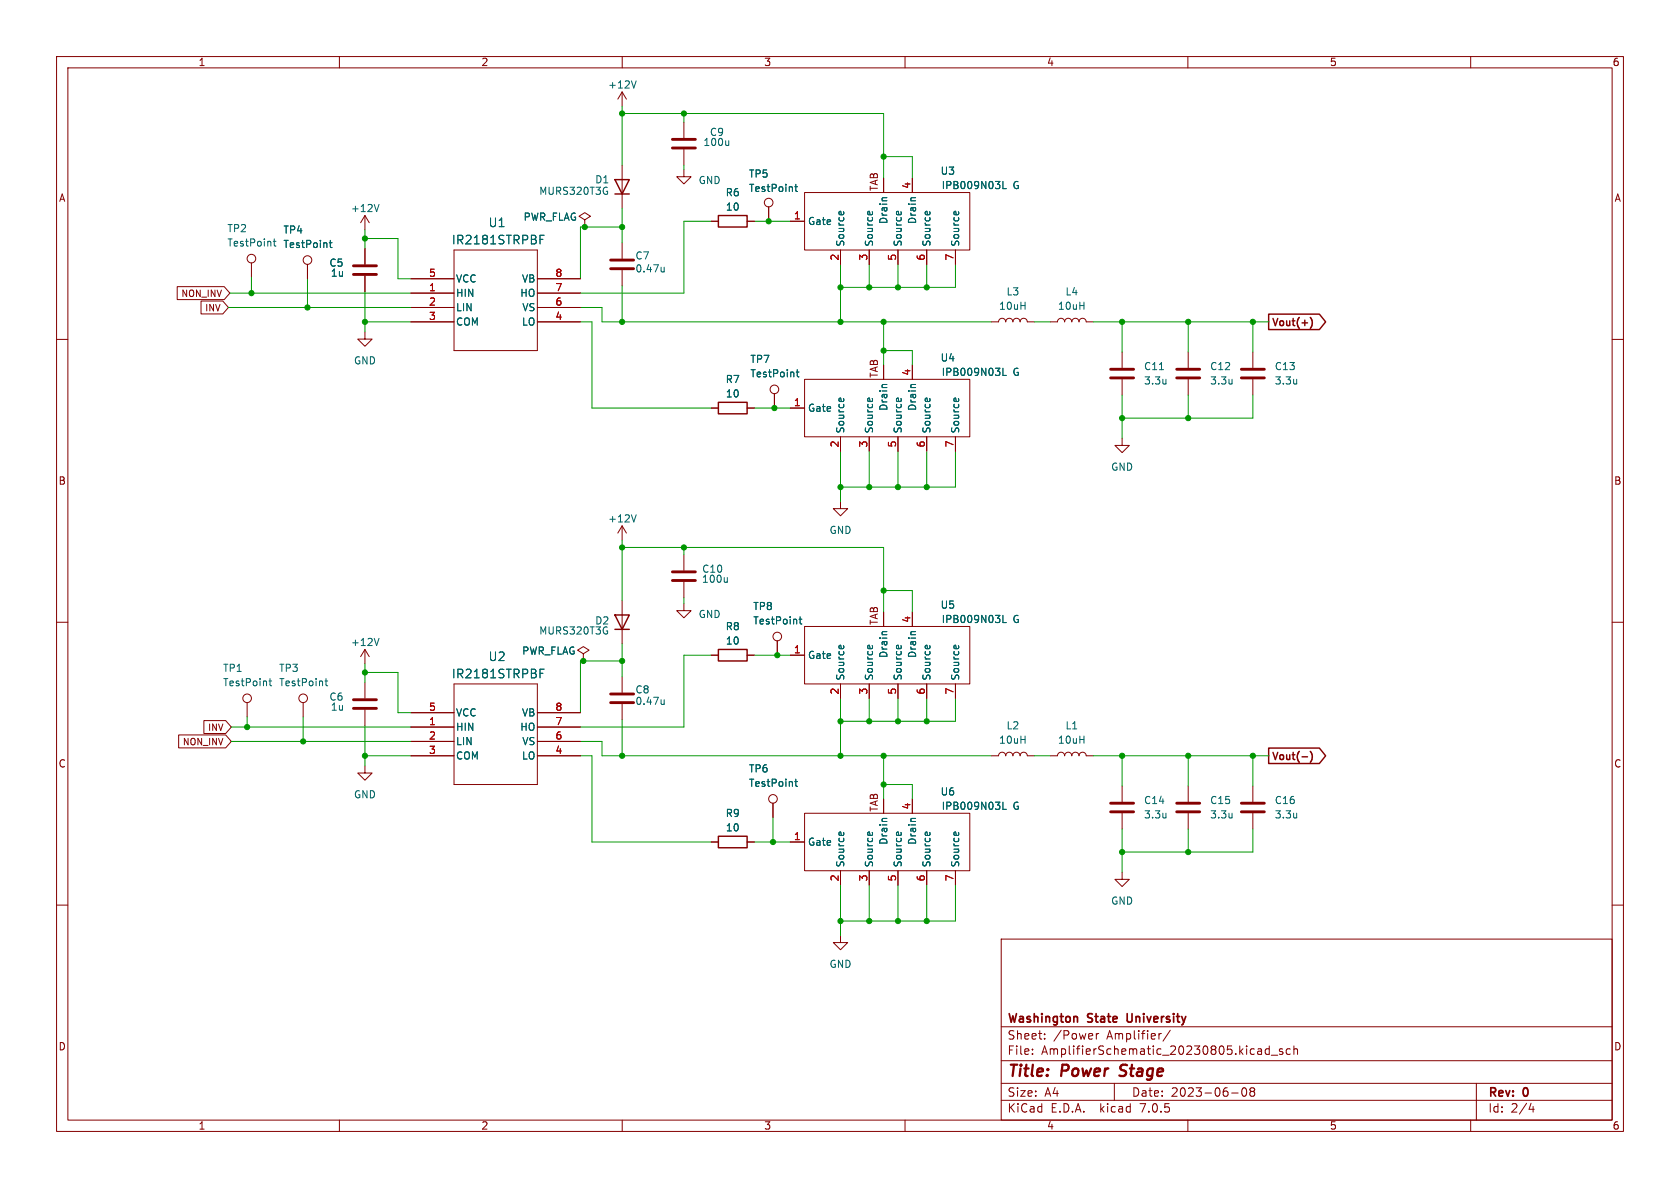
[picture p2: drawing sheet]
<svg xmlns="http://www.w3.org/2000/svg" width="297mm" height="210mm" viewBox="0 0 297 210" stroke-linecap="round" stroke-linejoin="round" font-family="sans-serif">
<g fill="none" stroke="#840000" stroke-width=".18">
<path d="M10 10h277v190h-277zM12 12h273v186h-273zM60 10v2M110 16.3l-.8 1.2M110 16.3v2.5M110 16.3l.7 1.2M110 10v2M160 10v2M210 10v2M260 10v2M64.5 38.1v2.5M64.5 38.1l-.7 1.3"/>
<path d="M64.5 38.1l.8 1.3M103.4 38.9l1-.7-1-.6-1 .6 1 .7v1.2M110 29.2v7.6M120.9 30v1.2h1.3l-1.3 1.3-1.3-1.3h1.3M120.9 21.6v2.8M120.9 26.4v2.8M125.7 39.1h1.3M132.1 39.1h1.2M135.9 36.6v2.5M139.7 39.1h2.5M142.2 34h29.2v10.2h-29.2zM156.2 31.5v2.5"/>
<path d="M161.3 31.5v2.5M10 60h2M31.3 50.7h8.3l1 1.1-1 1.2h-8.3zM35.5 53.2h3.9l1 1.2-1 1.1h-3.9zM44.4 46.5v2.5M54.4 46.7v2.6M64.5 58.7v1.2h1.3l-1.3 1.3-1.3-1.3h1.3M64.5 43.9v2.8M64.5 48.8v2.8M72.6 56.9h7.7M72.6 51.8h7.7M72.6 54.4h7.7"/>
<path d="M72.6 49.3h7.7M80.3 44.2h14.7v17.8h-14.7zM95 56.9h7.6M95 51.8h7.6M95 54.4h7.6M95 49.3h7.6M103.4 40.1h.1M110 42.9v2.8M110 47.8v2.7M148.6 44.2v2.5M153.7 44.2v2.5M158.7 44.2v2.5"/>
<path d="M163.8 44.2v2.5M168.9 44.2v2.5M175.3 56.9h1.2a.64 .64 0 0 1 .7-.6 .64 .64 0 0 1 .6 .6 .64 .64 0 0 1 .6-.6 .64 .64 0 0 1 .7 .6 .64 .64 0 0 1 .6-.6 .64 .64 0 0 1 .6 .6 .64 .64 0 0 1 .7-.6 .64 .64 0 0 1 .6 .6h1.3M185.7 56.9h1.2a.64 .64 0 0 1 .7-.6 .64 .64 0 0 1 .6 .6 .64 .64 0 0 1 .6-.6 .64 .64 0 0 1 .7 .6 .64 .64 0 0 1 .6-.6 .64 .64 0 0 1 .7 .6 .64 .64 0 0 1 .6-.6 .64 .64 0 0 1 .6 .6h1.3M285 60h2M125.7 72.1h1.3M132.1 72.1h1.2M136.9 69.6v2.5M139.7 72.1h2.5M142.2 67.1h29.2v10.1h-29.2zM148.6 77.2v2.6M153.7 77.2v2.6"/>
<path d="M156.2 64.5v2.6M158.7 77.2v2.6M161.3 64.5v2.6M163.8 77.2v2.6M168.9 77.2v2.6M198.4 77.5v1.2h1.2l-1.2 1.3-1.3-1.3h1.3M198.4 62.2v2.8M198.4 67.1v2.8M210.1 62.2v2.8M210.1 67.1v2.8M221.5 62.2v2.8M221.5 67.1v2.8"/>
<path d="M110 93v2.5M110 93l-.8 1.2M110 93l.7 1.2M120.9 98v2.8M148.6 88.6v1.3h1.3l-1.3 1.3-1.3-1.3h1.3M10 110h2M64.5 114.8l-.7 1.3M64.5 114.8v2.5M64.5 114.8l.8 1.3M103.1 115.6l1-.7-1-.6-1 .6 1 .7v1.2M103.1 116.8h.1M110 106.2v7.6"/>
<path d="M110 119.6v2.8M120.9 106.7v1.3h1.3l-1.3 1.2-1.3-1.2h1.3M120.9 102.9v2.8M125.7 115.8h1.3M132.1 115.8h1.2M137.4 113.3v2.5M139.7 115.8h2.5M142.2 110.7h29.2v10.2h-29.2zM156.2 108.2v2.5M161.3 108.2v2.5M285 110h2M31.6 129.9h8.3l1 1.2-1 1.1h-8.3z"/>
<path d="M36 127.4h3.9l1 1.1-1 1.2h-3.9zM43.7 124.2v2.5M53.6 124.2v2.5M64.5 135.4v1.3h1.3l-1.3 1.2-1.3-1.2h1.3M64.5 120.7v2.7M64.5 125.5v2.8M72.6 128.5h7.7M72.6 131.1h7.7M72.6 133.6h7.7M72.6 126h7.7M80.3 120.9h14.7v17.8h-14.7zM95 128.5h7.6"/>
<path d="M95 131.1h7.6M95 133.6h7.6M95 126h7.6M110 124.5v2.8M148.6 120.9v2.5M153.7 120.9v2.5M158.7 120.9v2.5M163.8 120.9v2.5M168.9 120.9v2.5M175.3 133.6h1.2a.64 .64 0 0 1 .7-.6 .64 .64 0 0 1 .6 .6 .64 .64 0 0 1 .6-.6 .64 .64 0 0 1 .7 .6 .64 .64 0 0 1 .6-.6 .64 .64 0 0 1 .6 .6 .64 .64 0 0 1 .7-.6 .64 .64 0 0 1 .6 .6h1.3M185.7 133.6h1.2a.64 .64 0 0 1 .7-.6 .64 .64 0 0 1 .6 .6 .64 .64 0 0 1 .6-.6 .64 .64 0 0 1 .7 .6 .64 .64 0 0 1 .6-.6 .64 .64 0 0 1 .7 .6 .64 .64 0 0 1 .6-.6 .64 .64 0 0 1 .6 .6h1.3M198.4 138.9v2.8"/>
<path d="M210.1 138.9v2.8M221.5 138.9v2.8M10 160h2M125.7 148.8h1.3M132.1 148.8h1.2M136.7 142v2.5M139.7 148.8h2.5M142.2 143.8h29.2v10.1h-29.2zM148.6 153.9v2.6M153.7 153.9v2.6M156.2 141.2v2.6M158.7 153.9v2.6"/>
<path d="M161.3 141.2v2.6M163.8 153.9v2.6M168.9 153.9v2.6M198.4 154.2v1.2h1.2l-1.2 1.3-1.3-1.3h1.3M198.4 143.8v2.8M210.1 143.8v2.8M221.5 143.8v2.8M285 160h2M148.6 165.4v1.2h1.3l-1.3 1.3-1.3-1.3h1.3M177 166h108v32h-108zM60 198v2M110 198v2"/>
<path d="M160 198v2M177 194.5h108M177 191.5h108M177 187.5h108M177 181.5h108M182.5 186.3v.1M182.5 185.5v.1M184.7 183.6v.1M184.7 182.8v.1M193.8 182.7v1M194.2 182.7l-.2 .1-.2 .2M197 191.5v3"/>
<path d="M205.3 182.7l-.3 .1M206.9 182.1l-1.3 2M210 198v2M217.7 193.2h1.2M219.7 192.4l.2-.1a.81 .81 0 0 1 .6 .6 .81 .81 0 0 1-.3 .8l-.2 .1a.81 .81 0 0 1-.3-1.4zM221.2 192.9l-.2-.2 .2-.4 .5 .1 .1 .2-.3 .3M221.2 192.9l-.2 .3v.3l.2 .3 .5-.1 .1-.2-.1-.4-.2-.2M221.2 192.9h.3M222.5 185.4l.5 .1v.9M223 186.3l-.5 .1M223 185.8h-.5M224.4 185.5l-.4-.1-.3 .3v.4l.1 .2h.6"/>
<path d="M224.4 184.9v1.5M224.7 186.5h1.2M226.7 185.5l-.3-.1-.2 .2v.2l.5 .2v.3h-.5M228.1 185.5l-.4-.1-.3 .3v.4l.1 .2h.6M228.7 185.5l.3-.1 .3 .1 .1 .9M228.7 184.9v1.5M260 198v2M261 191.5v6.5M270.7 195l-.4 1.1h.9M271 195.6v1"/>
<circle cx="135.9" cy="35.8" r=".76"/>
<circle cx="44.4" cy="45.7" r=".76"/>
<circle cx="54.4" cy="46" r=".76"/>
<circle cx="136.9" cy="68.8" r=".76"/>
<circle cx="137.4" cy="112.5" r=".76"/>
<circle cx="43.7" cy="123.4" r=".76"/>
<circle cx="53.6" cy="123.4" r=".76"/>
<circle cx="136.7" cy="141.2" r=".76"/>
</g>
<g fill="none" stroke="#006464" stroke-width=".18">
<path d="M112.5 14.3l-.5 1.3M67 36.1l-.4 1.3M107.2 33.8h.2v.4l-.2 .2M128.8 24.9v.8M128.8 25.6l-.1 .1M140.5 33h.5M140.7 32.6v1.1l.3 .2M148.3 37.5l.3-.1 .1 .6M149.1 37.4l.1 .1M153.4 37.5l.3-.1 .1 .6M154.2 37.4v.1M158.5 37.5l.3-.1 .1 .6"/>
<path d="M159.3 37.4v.1M163.6 37.5l.3-.1 .1 .6M164.3 37.4l.1 .1M168.6 37.5l.3-.1 .2 .6M169.4 37.4l.1 .1M177.3 32.1v1.2h.6M48.3 42.7h.5M48.5 42.2v1.1l.3 .2M58.2 42.9h.5M58.4 42.5v1.1l.3 .2M95.5 42.3h.5M95.5 41.6h.7"/>
<path d="M117.4 47.2v.9M117.4 48l-.3 .1M140.8 65.8h.4M140.9 65.3v1.1l.3 .2M148.3 70.6l.3-.2 .1 .6M149.1 70.4l.1 .2M153.4 70.6l.3-.2 .1 .6M154.2 70.4v.2M158.5 70.6l.3-.2 .1 .6M159.3 70.4v.2M163.6 70.6l.3-.2 .1 .6M164.3 70.4l.1 .2"/>
<path d="M168.6 70.6l.3-.2 .2 .6M169.4 70.4l.1 .2M177.3 65.1v1.3h.6M112.5 91l-.5 1.3M47.7 120v1l.3 .2M57.6 120v1l.3 .2M67 112.8l-.4 1.3M95.5 119h.5M95.5 118.3h.7M107.2 111.5h.2v.5l-.2 .1M128.6 102.1v.8M128.6 102.8l-.2 .1"/>
<path d="M141.3 109.5h.5M141.5 109v1.1l.3 .2M148.3 114.2l.3-.1 .1 .6M149.1 114.1l.1 .1M153.4 114.2l.3-.1 .1 .6M154.2 114.1v.1M158.5 114.2l.3-.1 .1 .6M159.3 114.1v.1M163.6 114.2l.3-.1 .1 .6M164.3 114.1l.1 .1M168.6 114.2l.3-.1 .2 .6M169.4 114.1l.1 .1"/>
<path d="M177.3 108.8v1.3h.6M47.5 120.4h.5M57.5 120.4h.4M117.4 123.7v.8M117.4 124.4l-.3 .1M140.5 138.2h.5M140.7 137.7v1.1l.3 .2M148.3 147.3l.3-.2 .1 .6M149.1 147.1l.1 .2M153.4 147.3l.3-.2 .1 .6M154.2 147.1v.2M158.5 147.3l.3-.2 .1 .6"/>
<path d="M159.3 147.1v.2M163.6 147.3l.3-.2 .1 .6M164.3 147.1l.1 .2M168.6 147.3l.3-.2 .2 .6M169.4 147.1l.1 .2M177.3 141.8v1.3h.6"/>
</g>
<g fill="none" stroke="#840000" stroke-width=".51">
<path d="M118.9 26.2h4M118.9 24.6h4M62.5 48.5h4M62.5 47h4M107.9 47.5h4.1M107.9 46h4.1M196.3 66.8h4.1M196.3 65.3h4.1M208 66.8h4.1M208 65.3h4.1M219.5 66.8h4M219.5 65.3h4"/>
<path d="M118.9 102.6h4M118.9 101.1h4M62.5 125.2h4M62.5 123.7h4M107.9 124.2h4.1M107.9 122.7h4.1M196.3 143.5h4.1M196.3 142h4.1M208 143.5h4.1M208 142h4.1M219.5 143.5h4M219.5 142h4"/>
</g>
<g fill="none" stroke="#840000" stroke-width=".25">
<path d="M108.7 31.8h2.6l-1.3 2.5zM108.7 34.3h2.6M127 38.1h5.1v2h-5.1zM224.3 55.5h8.9l1.2 1.4-1.2 1.4h-8.9zM231.6 56.1a1.46 1.46 0 0 1 0 1.9M127 71.1h5.1v2.1h-5.1zM108.7 108.7h2.6l-1.3 2.6zM108.7 111.3h2.6M127 114.8h5.1v2h-5.1zM224.3 132.2h8.9l1.2 1.4-1.2 1.4h-8.9zM230.2 133.8h1M231.6 132.8a1.46 1.46 0 0 1 0 2"/>
<path d="M127 147.8h5.1v2.1h-5.1z"/>
</g>
<g fill="none" stroke="#009600" stroke-width=".18">
<path d="M110 18.8v10.4M110 20.1h46.2v11.4M110 36.8v6.1M120.9 20.1v1.5M120.9 29.2v.8M125.7 39.1h-4.8v12.7h-18.3M133.3 39.1h6.4M156.2 27.7h5.1v3.8M40.4 54.4h32.2M40.6 51.8h32M44.4 49v2.8M54.4 49.3v5.1"/>
<path d="M64.5 56.9h8.1M64.5 40.6v3.3M64.5 51.6v7.1M64.5 42.2h5.9v7.1h2.2M102.6 56.9h2v15.2h21.1M102.6 54.4h3.8v2.5h68.9M110 50.5v6.4M110 40.1h-7.4v9.2M148.6 46.7v10.2M153.7 46.7v4.1M156.2 56.9v7.6M158.7 46.7v4.1"/>
<path d="M163.8 46.7v4.1M168.9 46.7v4.1h-20.3M182.9 56.9h2.8M193.3 56.9h31M198.4 56.9v5.3M210.1 56.9v5.3M221.5 56.9v5.3M133.3 72.1h6.4M148.6 79.8v8.8M153.7 79.8v6.3M156.2 62h5.1v2.5M158.7 79.8v6.3"/>
<path d="M163.8 79.8v6.3M168.9 79.8v6.3h-20.3M198.4 69.9v7.6M210.1 69.9v4M221.5 69.9v4h-23.1M110 96.8h46.2v11.4M110 95.5v10.7M120.9 96.8v1.2M64.5 117.3v3.4M64.5 118.9h5.9v7.1h2.2M110 113.8v5.8M110 116.8h-7.4v9.2"/>
<path d="M120.9 105.7v1M125.7 115.8h-4.8v12.7h-18.3M133.3 115.8h6.4M156.2 104.4h5.1v3.8M40.9 131.1h31.7M40.9 128.5h31.7M43.7 126.7v1.8M53.6 126.7v4.4M64.5 133.6h8.1M64.5 128.3v7.1M102.6 133.6h2v15.2h21.1M102.6 131.1h3.8v2.5h68.9"/>
<path d="M110 127.3v6.3M148.6 123.4v10.2M153.7 123.4v4.1M156.2 133.6v7.6M156.2 138.7h5.1v2.5M158.7 123.4v4.1M163.8 123.4v4.1M168.9 123.4v4.1h-20.3M182.9 133.6h2.8M193.3 133.6h31M198.4 133.6v5.3M210.1 133.6v5.3"/>
<path d="M221.5 133.6v5.3M133.3 148.8h6.4M136.7 144.5v4.3M148.6 156.5v8.9M153.7 156.5v6.3M158.7 156.5v6.3M163.8 156.5v6.3M168.9 156.5v6.3h-20.3M198.4 146.6v7.6M210.1 146.6v4M221.5 146.6v4h-23.1"/>
</g>
<g fill="#009600" stroke="#009600" stroke-width=".18">
<circle cx="120.9" cy="20.1" r=".46"/>
<circle cx="156.2" cy="27.7" r=".46"/>
<circle cx="153.7" cy="50.8" r=".46"/>
<circle cx="148.6" cy="50.8" r=".46"/>
<circle cx="110" cy="56.9" r=".46"/>
<circle cx="110" cy="20.1" r=".46"/>
<circle cx="135.9" cy="39.1" r=".46"/>
<circle cx="148.6" cy="162.8" r=".46"/>
<circle cx="136.7" cy="148.8" r=".46"/>
<circle cx="148.6" cy="127.5" r=".46"/>
<circle cx="137.4" cy="115.8" r=".46"/>
<circle cx="158.7" cy="162.8" r=".46"/>
<circle cx="153.7" cy="162.8" r=".46"/>
<circle cx="158.7" cy="127.5" r=".46"/>
<circle cx="153.7" cy="127.5" r=".46"/>
<circle cx="148.6" cy="133.6" r=".46"/>
<circle cx="156.2" cy="138.7" r=".46"/>
<circle cx="136.9" cy="72.1" r=".46"/>
<circle cx="148.6" cy="56.9" r=".46"/>
<circle cx="156.2" cy="104.4" r=".46"/>
<circle cx="148.6" cy="86.1" r=".46"/>
<circle cx="153.7" cy="86.1" r=".46"/>
<circle cx="158.7" cy="86.1" r=".46"/>
<circle cx="163.8" cy="50.8" r=".46"/>
<circle cx="158.7" cy="50.8" r=".46"/>
<circle cx="156.2" cy="62" r=".46"/>
<circle cx="156.2" cy="56.9" r=".46"/>
<circle cx="110" cy="116.8" r=".46"/>
<circle cx="110" cy="133.6" r=".46"/>
<circle cx="120.9" cy="96.8" r=".46"/>
<circle cx="110" cy="96.8" r=".46"/>
<circle cx="103.1" cy="116.8" r=".46"/>
<circle cx="163.8" cy="86.1" r=".46"/>
<circle cx="163.8" cy="127.5" r=".46"/>
<circle cx="210.1" cy="73.9" r=".46"/>
<circle cx="198.4" cy="73.9" r=".46"/>
<circle cx="198.4" cy="56.9" r=".46"/>
<circle cx="221.5" cy="56.9" r=".46"/>
<circle cx="210.1" cy="56.9" r=".46"/>
<circle cx="210.1" cy="133.6" r=".46"/>
<circle cx="221.5" cy="133.6" r=".46"/>
<circle cx="64.5" cy="56.9" r=".46"/>
<circle cx="103.4" cy="40.1" r=".46"/>
<circle cx="54.4" cy="54.4" r=".46"/>
<circle cx="110" cy="40.1" r=".46"/>
<circle cx="64.5" cy="42.2" r=".46"/>
<circle cx="44.4" cy="51.8" r=".46"/>
<circle cx="156.2" cy="133.6" r=".46"/>
<circle cx="198.4" cy="133.6" r=".46"/>
<circle cx="198.4" cy="150.6" r=".46"/>
<circle cx="163.8" cy="162.8" r=".46"/>
<circle cx="210.1" cy="150.6" r=".46"/>
<circle cx="53.6" cy="131.1" r=".46"/>
<circle cx="64.5" cy="133.6" r=".46"/>
<circle cx="64.5" cy="118.9" r=".46"/>
<circle cx="43.7" cy="128.5" r=".46"/>
</g>
<g font-size="2.8" fill="#840000">
<text x="178" y="190.8">Title:</text>
<text x="187.5" y="190.8">Power</text>
<text x="198.4" y="190.8">Stage</text>
</g>
<g font-size="2.1" fill="#006464">
<text x="86.3" y="40.3">U1</text>
<text x="79.8" y="43.4">IR2181STRPBF</text>
<text x="86.3" y="117">U2</text>
<text x="79.8" y="120.1">IR2181STRPBF</text>
</g>
<g font-size="2.1" fill="#840000">
<text x="178" y="183.9">Sheet:</text>
<text x="178" y="181.1">Washington</text>
<text x="186.2" y="183.9">/Power</text>
<text x="192.2" y="181.1">State</text>
<text x="195.6" y="183.9">Amplifier/</text>
<text x="199.6" y="181.1">University</text>
<text x="178" y="186.6">File:</text>
<text x="184" y="186.6">AmplifierSchematic_20230805.kicad_sch</text>
<text x="178" y="196.8">KiCad</text>
<text x="178" y="194">Size:</text>
<text x="184.6" y="194">A4</text>
<text x="185.7" y="196.8">E.D.A.</text>
<text x="194.4" y="196.8">kicad</text>
<text x="200" y="194">Date:</text>
<text x="201.5" y="196.8">7.0.5</text>
<text x="206.9" y="194">2023-06-08</text>
<text x="263" y="194.2">Rev:</text>
<text x="263" y="196.8">Id:</text>
<text x="267" y="196.8">2/4</text>
<text x="269.2" y="194.2">0</text>
</g>
<g font-size="1.8" fill="#840000">
<text x="35" y="11.8">1</text>
<text x="85" y="11.8">2</text>
<text x="135" y="11.8">3</text>
<text x="185" y="11.8">4</text>
<text x="235" y="11.8">5</text>
<text x="285" y="11.8">6</text>
<text x="10.4" y="35.8">A</text>
<text x="155.4" y="34.4" transform="rotate(-90 155.4 34.4)">TAB</text>
<text x="285.4" y="35.8">A</text>
<text x="224.8" y="57.9">Vout(+)</text>
<text x="155.4" y="67.4" transform="rotate(-90 155.4 67.4)">TAB</text>
<text x="10.3" y="85.8">B</text>
<text x="285.3" y="85.8">B</text>
<text x="155.4" y="111.1" transform="rotate(-90 155.4 111.1)">TAB</text>
<text x="10.3" y="135.8">C</text>
<text x="224.8" y="134.6">Vout(-)</text>
<text x="285.3" y="135.8">C</text>
<text x="155.4" y="144.1" transform="rotate(-90 155.4 144.1)">TAB</text>
<text x="10.3" y="185.8">D</text>
<text x="285.3" y="185.8">D</text>
<text x="35" y="199.8">1</text>
<text x="85" y="199.8">2</text>
<text x="135" y="199.8">3</text>
<text x="185" y="199.8">4</text>
<text x="235" y="199.8">5</text>
<text x="285" y="199.8">6</text>
</g>
<g font-size="1.8" fill="#006464">
<text x="107.4" y="15.8">+12V</text>
<text x="124.3" y="26">100u</text>
<text x="125.4" y="24.2">C9</text>
<text x="95.3" y="34.6">MURS320T3G</text>
<text x="105.2" y="32.6">D1</text>
<text x="123.5" y="32.7">GND</text>
<text x="128.2" y="34.9">R6</text>
<text x="132.3" y="31.6">TP5</text>
<text x="132.3" y="34.1">TestPoint</text>
<text x="166.2" y="31.1">U3</text>
<text x="166.4" y="33.6">IPB009N03L</text>
<text x="179.1" y="33.6">G</text>
<text x="40.1" y="41.2">TP2</text>
<text x="50" y="41.5">TP4</text>
<text x="62" y="37.7">+12V</text>
<text x="92.5" y="39.2">PWR_FLAG</text>
<text x="128.3" y="37.4">10</text>
<text x="142.7" y="39.9">Gate</text>
<text x="157" y="39.6" transform="rotate(-90 157 39.6)">Drain</text>
<text x="162.1" y="39.6" transform="rotate(-90 162.1 39.6)">Drain</text>
<text x="40.1" y="43.8">TestPoint</text>
<text x="50" y="44">TestPoint</text>
<text x="58.2" y="47.3">C5</text>
<text x="112.3" y="46">C7</text>
<text x="149.4" y="43.7" transform="rotate(-90 149.4 43.7)">Source</text>
<text x="154.5" y="43.7" transform="rotate(-90 154.5 43.7)">Source</text>
<text x="159.6" y="43.7" transform="rotate(-90 159.6 43.7)">Source</text>
<text x="164.7" y="43.7" transform="rotate(-90 164.7 43.7)">Source</text>
<text x="169.7" y="43.7" transform="rotate(-90 169.7 43.7)">Source</text>
<text x="58.4" y="49.1">1u</text>
<text x="80.5" y="52.6">HIN</text>
<text x="80.5" y="50.1">VCC</text>
<text x="92" y="52.6">HO</text>
<text x="92.3" y="50.1">VB</text>
<text x="112.3" y="48.3">0.47u</text>
<text x="177.9" y="52.4">L3</text>
<text x="188.3" y="52.4">L4</text>
<text x="80.5" y="55.2">LIN</text>
<text x="80.5" y="57.7">COM</text>
<text x="92.3" y="57.7">LO</text>
<text x="92.3" y="55.2">VS</text>
<text x="176.6" y="54.9">10uH</text>
<text x="187" y="54.9">10uH</text>
<text x="62.5" y="64.6">GND</text>
<text x="132.6" y="64.3">TP7</text>
<text x="166.2" y="64.1">U4</text>
<text x="202.2" y="65.6">C11</text>
<text x="213.9" y="65.6">C12</text>
<text x="225.3" y="65.6">C13</text>
<text x="128.2" y="67.9">R7</text>
<text x="128.3" y="70.4">10</text>
<text x="132.6" y="66.9">TestPoint</text>
<text x="166.4" y="66.6">IPB009N03L</text>
<text x="179.1" y="66.6">G</text>
<text x="202.2" y="68.1">3.3u</text>
<text x="213.9" y="68.1">3.3u</text>
<text x="225.3" y="68.1">3.3u</text>
<text x="142.7" y="73">Gate</text>
<text x="149.4" y="76.7" transform="rotate(-90 149.4 76.7)">Source</text>
<text x="154.5" y="76.7" transform="rotate(-90 154.5 76.7)">Source</text>
<text x="157" y="72.7" transform="rotate(-90 157 72.7)">Drain</text>
<text x="159.6" y="76.7" transform="rotate(-90 159.6 76.7)">Source</text>
<text x="162.1" y="72.7" transform="rotate(-90 162.1 72.7)">Drain</text>
<text x="164.7" y="76.7" transform="rotate(-90 164.7 76.7)">Source</text>
<text x="169.7" y="76.7" transform="rotate(-90 169.7 76.7)">Source</text>
<text x="196.4" y="83.4">GND</text>
<text x="107.4" y="92.5">+12V</text>
<text x="146.6" y="94.6">GND</text>
<text x="124.1" y="101.4">C10</text>
<text x="124" y="103.2">100u</text>
<text x="166.2" y="107.8">U5</text>
<text x="95.3" y="112.3">MURS320T3G</text>
<text x="105.2" y="110.6">D2</text>
<text x="123.5" y="109.4">GND</text>
<text x="128.2" y="111.6">R8</text>
<text x="133.1" y="108">TP8</text>
<text x="133.1" y="110.6">TestPoint</text>
<text x="166.4" y="110.3">IPB009N03L</text>
<text x="179.1" y="110.3">G</text>
<text x="39.4" y="118.9">TP1</text>
<text x="49.3" y="118.9">TP3</text>
<text x="62" y="114.4">+12V</text>
<text x="92.2" y="115.9">PWR_FLAG</text>
<text x="128.3" y="114.1">10</text>
<text x="142.7" y="116.6">Gate</text>
<text x="157" y="116.3" transform="rotate(-90 157 116.3)">Drain</text>
<text x="162.1" y="116.3" transform="rotate(-90 162.1 116.3)">Drain</text>
<text x="39.4" y="121.5">TestPoint</text>
<text x="49.3" y="121.5">TestPoint</text>
<text x="58.2" y="124">C6</text>
<text x="58.4" y="125.8">1u</text>
<text x="112.3" y="122.7">C8</text>
<text x="112.3" y="124.8">0.47u</text>
<text x="149.4" y="120.4" transform="rotate(-90 149.4 120.4)">Source</text>
<text x="154.5" y="120.4" transform="rotate(-90 154.5 120.4)">Source</text>
<text x="159.6" y="120.4" transform="rotate(-90 159.6 120.4)">Source</text>
<text x="164.7" y="120.4" transform="rotate(-90 164.7 120.4)">Source</text>
<text x="169.7" y="120.4" transform="rotate(-90 169.7 120.4)">Source</text>
<text x="80.5" y="129.3">HIN</text>
<text x="80.5" y="131.9">LIN</text>
<text x="80.5" y="126.8">VCC</text>
<text x="92" y="129.3">HO</text>
<text x="92.3" y="126.8">VB</text>
<text x="92.3" y="131.9">VS</text>
<text x="176.6" y="131.6">10uH</text>
<text x="177.9" y="129.1">L2</text>
<text x="187" y="131.6">10uH</text>
<text x="188.3" y="129.1">L1</text>
<text x="80.5" y="134.4">COM</text>
<text x="92.3" y="134.4">LO</text>
<text x="132.3" y="136.7">TP6</text>
<text x="62.5" y="141.3">GND</text>
<text x="132.3" y="139.3">TestPoint</text>
<text x="166.2" y="140.8">U6</text>
<text x="166.4" y="143.3">IPB009N03L</text>
<text x="179.1" y="143.3">G</text>
<text x="202.2" y="142.3">C14</text>
<text x="213.9" y="142.3">C15</text>
<text x="225.3" y="142.3">C16</text>
<text x="128.2" y="144.6">R9</text>
<text x="128.3" y="147.1">10</text>
<text x="142.7" y="149.7">Gate</text>
<text x="157" y="149.4" transform="rotate(-90 157 149.4)">Drain</text>
<text x="162.1" y="149.4" transform="rotate(-90 162.1 149.4)">Drain</text>
<text x="202.2" y="144.8">3.3u</text>
<text x="213.9" y="144.8">3.3u</text>
<text x="225.3" y="144.8">3.3u</text>
<text x="149.4" y="153.4" transform="rotate(-90 149.4 153.4)">Source</text>
<text x="154.5" y="153.4" transform="rotate(-90 154.5 153.4)">Source</text>
<text x="159.6" y="153.4" transform="rotate(-90 159.6 153.4)">Source</text>
<text x="164.7" y="153.4" transform="rotate(-90 164.7 153.4)">Source</text>
<text x="169.7" y="153.4" transform="rotate(-90 169.7 153.4)">Source</text>
<text x="196.4" y="160.1">GND</text>
<text x="146.6" y="171.3">GND</text>
</g>
<g font-size="1.8" fill="#a90000">
<text x="161" y="33.4" transform="rotate(-90 161 33.4)">4</text>
<text x="140.3" y="38.9">1</text>
<text x="148.3" y="46.1" transform="rotate(-90 148.3 46.1)">2</text>
<text x="153.4" y="46.1" transform="rotate(-90 153.4 46.1)">3</text>
<text x="158.5" y="46.1" transform="rotate(-90 158.5 46.1)">5</text>
<text x="163.6" y="46.1" transform="rotate(-90 163.6 46.1)">6</text>
<text x="168.7" y="46.1" transform="rotate(-90 168.7 46.1)">7</text>
<text x="75.8" y="51.6">1</text>
<text x="75.8" y="49">5</text>
<text x="98.1" y="51.6">7</text>
<text x="98.1" y="49">8</text>
<text x="75.8" y="54.1">2</text>
<text x="75.8" y="56.6">3</text>
<text x="98.1" y="56.6">4</text>
<text x="98.1" y="54.1">6</text>
<text x="140.3" y="71.9">1</text>
<text x="161" y="66.5" transform="rotate(-90 161 66.5)">4</text>
<text x="148.3" y="79.2" transform="rotate(-90 148.3 79.2)">2</text>
<text x="153.4" y="79.2" transform="rotate(-90 153.4 79.2)">3</text>
<text x="158.5" y="79.2" transform="rotate(-90 158.5 79.2)">5</text>
<text x="163.6" y="79.2" transform="rotate(-90 163.6 79.2)">6</text>
<text x="168.7" y="79.2" transform="rotate(-90 168.7 79.2)">7</text>
<text x="161" y="110.1" transform="rotate(-90 161 110.1)">4</text>
<text x="140.3" y="115.6">1</text>
<text x="75.8" y="125.7">5</text>
<text x="98.1" y="125.7">8</text>
<text x="148.3" y="122.8" transform="rotate(-90 148.3 122.8)">2</text>
<text x="153.4" y="122.8" transform="rotate(-90 153.4 122.8)">3</text>
<text x="158.5" y="122.8" transform="rotate(-90 158.5 122.8)">5</text>
<text x="163.6" y="122.8" transform="rotate(-90 163.6 122.8)">6</text>
<text x="168.7" y="122.8" transform="rotate(-90 168.7 122.8)">7</text>
<text x="75.8" y="128.3">1</text>
<text x="75.8" y="130.8">2</text>
<text x="98.1" y="128.3">7</text>
<text x="98.1" y="130.8">6</text>
<text x="75.8" y="133.4">3</text>
<text x="98.1" y="133.4">4</text>
<text x="161" y="143.2" transform="rotate(-90 161 143.2)">4</text>
<text x="140.3" y="148.6">1</text>
<text x="148.3" y="155.9" transform="rotate(-90 148.3 155.9)">2</text>
<text x="153.4" y="155.9" transform="rotate(-90 153.4 155.9)">3</text>
<text x="158.5" y="155.9" transform="rotate(-90 158.5 155.9)">5</text>
<text x="163.6" y="155.9" transform="rotate(-90 163.6 155.9)">6</text>
<text x="168.7" y="155.9" transform="rotate(-90 168.7 155.9)">7</text>
</g>
<g font-size="1.6" fill="#840000">
<text x="32" y="52.7">NON_INV</text>
<text x="36.2" y="55.2">INV</text>
<text x="32.3" y="131.9">NON_INV</text>
<text x="36.7" y="129.4">INV</text>
</g>
</svg>
